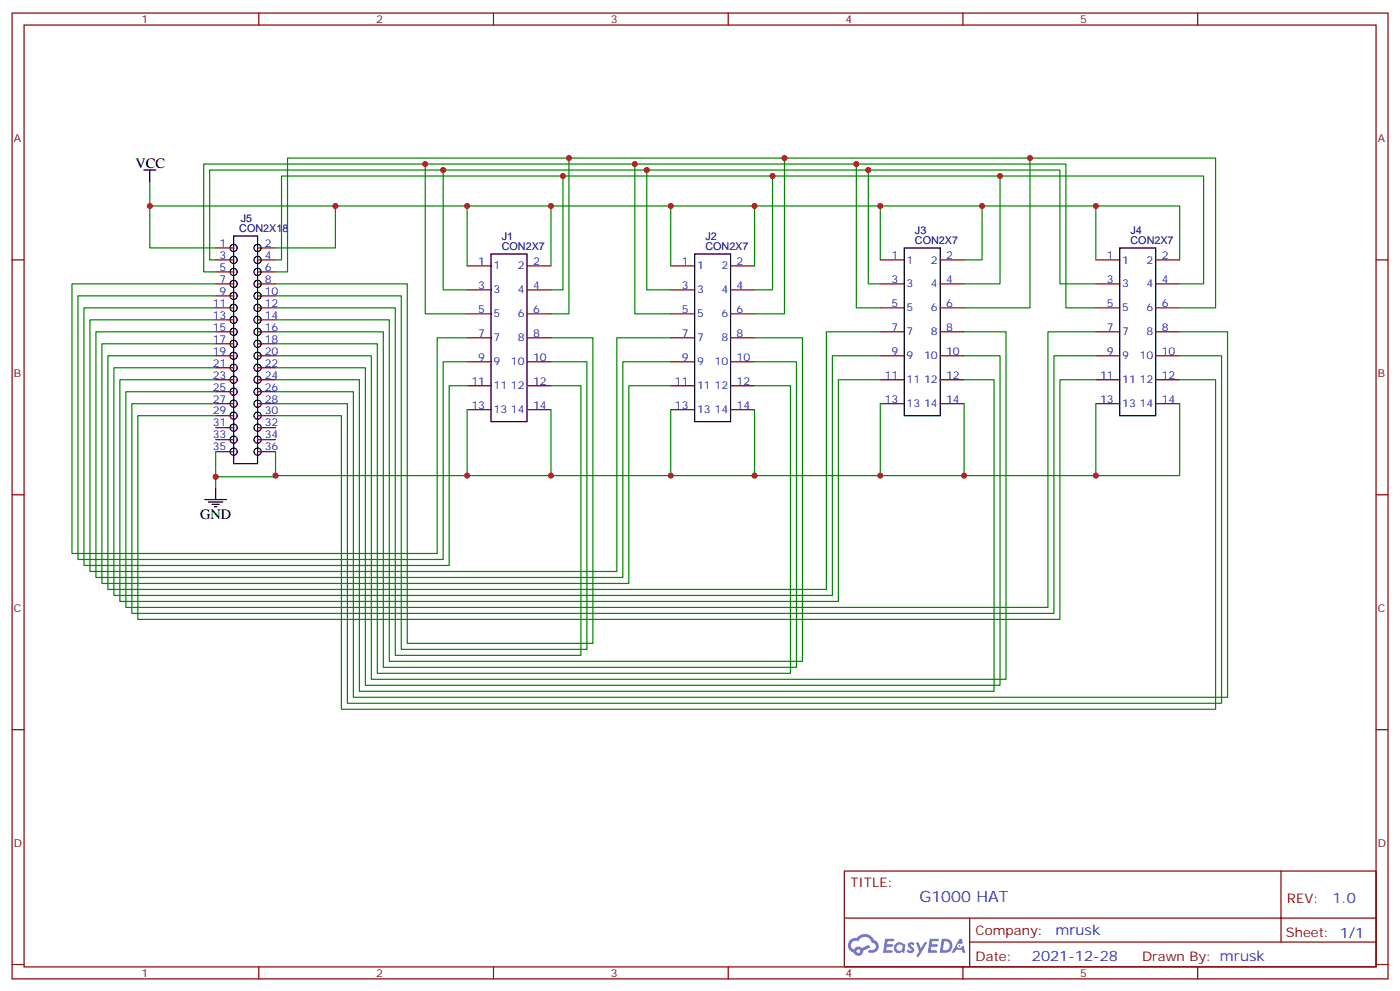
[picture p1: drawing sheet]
<svg xmlns="http://www.w3.org/2000/svg" width="412mm" height="292mm" viewBox="0 0 412 292" stroke-linecap="round" stroke-linejoin="round" font-family="sans-serif">
<g fill="none" stroke="#870000" stroke-width=".35">
<path d="M3.6 3.8h405.3v284.4h-405.3zM7.1 7.4h398.3v277.3h-398.3zM76.2 3.8v3.6M145.4 3.8v3.6M214.5 3.8v3.6M283.7 3.8v3.6M352.8 3.8v3.6M3.6 76.5h3.5M405.4 76.5h3.5M3.6 145.7h3.5M405.4 145.7h3.5M3.6 214.8h3.5"/>
<path d="M405.4 214.8h3.5M248.7 256.4h156.7v28.3h-156.7zM377.4 256.5v20.8M248.8 270.3h156.4M285.7 277.3h119.5M285.7 270.3v14.1M3.6 284h3.5M76.2 284.7v3.5M145.4 284.7v3.5M214.5 284.7v3.5M283.7 284.7v3.5M352.8 284.7v3.5"/>
<path d="M405.4 284h3.5"/>
</g>
<g fill="#5487ff">
<path d="M267.7 277.6a1.22 1.22 0 0 1 1.7 .3l-.3 .6a.47 .47 0 0 0-.4-.5 .47 .47 0 0 0-.5 .2l.2 .3a1.14 1.14 0 0 1 .7 1.7 1.14 1.14 0 0 1-1.9 0l-.2-.2 .5-.5 .7 .4a.29 .29 0 0 0 .4-.3 .29 .29 0 0 0-.3-.3 1.04 1.04 0 0 1-.6-1.7z"/>
<path d="M260.7 276.4h2.4l.3 .1-.1 .5-1.8 .1-.2 .9h1.6l.3 .3-.4 .4h-1.6l-.1 1.1h1.7l.2 .4-.2 .3h-2.7z"/>
<path d="M273.9 276.4h2.3l.4 .1-.2 .5-1.8 .1-.1 .9h1.5l.3 .3-.4 .4h-1.5l-.2 1.1h1.7l.2 .4-.2 .3h-2.6z"/>
<path d="M282.6 276.4h.7l.4 1.2-.6 .3a.69 .69 0 0 0-1.1 .3 .69 .69 0 0 0 .5 1 .69 .69 0 0 0 .9-.6l.4-.3 .6 2.2h-.8l-.2-.9h-1.7l-.5 .9h-.9z"/>
<path d="M269.9 277.4h.7l.7 1.9 1.1-1.9h.8l-2.5 4.2h-.9l1-1.5z"/>
<path d="M277.4 276.4l-.6 4.1h1.4a2.11 2.11 0 0 0 2.4-2.1 2.11 2.11 0 0 0-2.5-2zM278.1 277.1a1.39 1.39 0 0 1 1.7 1.4 1.39 1.39 0 0 1-1.8 1.3h-.2z"/>
<path d="M263.7 278a1.54 1.54 0 0 0 0 2.1 1.54 1.54 0 0 0 2.1 .2l.6 .2 .3-2.3-.1-.2-.5-.1a1.49 1.49 0 0 0-2.4 .1zM264 279a.95 .95 0 0 1 1.9 0 .95 .95 0 0 1-1.9 0z"/>
<path d="M250.4 276.7a2.18 2.18 0 0 0 1.1 3.8 1.44 1.44 0 0 0 1.7 .9 1.44 1.44 0 0 0 1.1-1.5l2-1-.4-.7-1.9 .9a1.47 1.47 0 0 0-2.5 .5 1.39 1.39 0 0 1-.6-2 1.39 1.39 0 0 1 2-.5 2.12 2.12 0 0 1 2.1-1.3 2.12 2.12 0 0 1 1.9 1.7 1.14 1.14 0 0 1 1.1 1.4 1.14 1.14 0 0 1-1.6 .8 .43 .43 0 0 0-.6 .3 .43 .43 0 0 0 .4 .5 1.98 1.98 0 0 0 2.6-1.2 1.98 1.98 0 0 0-1.3-2.5 3.1 3.1 0 0 0-5.2-.7l-.9 .1zM252.3 280a.55 .55 0 0 1 1.1 0 .55 .55 0 0 1-1.1 0z"/>
<circle cx="282.7" cy="278.5" r=".26"/>
</g>
<g fill="#fff" stroke="#000" stroke-width=".35">
<circle cx="68.8" cy="133" r="1.06"/>
<circle cx="68.8" cy="129.4" r="1.06"/>
<circle cx="68.8" cy="125.9" r="1.06"/>
<circle cx="68.8" cy="122.4" r="1.06"/>
<circle cx="68.8" cy="118.9" r="1.06"/>
<circle cx="68.8" cy="115.3" r="1.06"/>
<circle cx="68.8" cy="111.8" r="1.06"/>
<circle cx="68.8" cy="108.3" r="1.06"/>
<circle cx="68.8" cy="104.7" r="1.06"/>
<circle cx="68.8" cy="101.2" r="1.06"/>
<circle cx="68.8" cy="97.7" r="1.06"/>
<circle cx="68.8" cy="94.2" r="1.06"/>
<circle cx="68.8" cy="90.6" r="1.06"/>
<circle cx="68.8" cy="87.1" r="1.06"/>
<circle cx="68.8" cy="83.6" r="1.06"/>
<circle cx="68.8" cy="80" r="1.06"/>
<circle cx="68.8" cy="76.5" r="1.06"/>
<circle cx="68.8" cy="73" r="1.06"/>
<circle cx="75.9" cy="133" r="1.06"/>
<circle cx="75.9" cy="129.4" r="1.06"/>
<circle cx="75.9" cy="125.9" r="1.06"/>
<circle cx="75.9" cy="122.4" r="1.06"/>
<circle cx="75.9" cy="118.9" r="1.06"/>
<circle cx="75.9" cy="115.3" r="1.06"/>
<circle cx="75.9" cy="111.8" r="1.06"/>
<circle cx="75.9" cy="108.3" r="1.06"/>
<circle cx="75.9" cy="104.7" r="1.06"/>
<circle cx="75.9" cy="101.2" r="1.06"/>
<circle cx="75.9" cy="97.7" r="1.06"/>
<circle cx="75.9" cy="94.2" r="1.06"/>
<circle cx="75.9" cy="90.6" r="1.06"/>
<circle cx="75.9" cy="87.1" r="1.06"/>
<circle cx="75.9" cy="83.6" r="1.06"/>
<circle cx="75.9" cy="80" r="1.06"/>
<circle cx="75.9" cy="76.5" r="1.06"/>
<circle cx="75.9" cy="73" r="1.06"/>
</g>
<path d="M42.4 50.1h3.5M44.1 50.1v3.5M68.8 69.5h7.1v67h-7.1zM144.7 74.8h10.6v49.3h-10.6zM204.6 74.8h10.6v49.3h-10.6zM266.4 73h10.6v49.4h-10.6zM329.9 73h10.6v49.4h-10.6zM60.4 147.1h6.3M61.4 147.8h4.3M62.5 148.5h2.1M63.2 149.2h.7M63.5 143.5v3.6" fill="none" stroke="#000" stroke-width=".35"/>
<g fill="none" stroke="#870000" stroke-width=".35">
<path d="M63.5 73h5.3M63.5 76.5h5.3M75.9 73h5.3M75.9 76.5h5.3M137.6 78.3h7.1M155.3 78.3h7M197.6 78.3h7M215.2 78.3h7.1M259.3 76.5h7.1M277 76.5h7M322.8 76.5h7.1M340.5 76.5h7"/>
<path d="M63.5 80h5.3M63.5 83.6h5.3M63.5 87.1h5.3M63.5 90.6h5.3M63.5 94.2h5.3M63.5 97.7h5.3M75.9 80h5.3M75.9 83.6h5.3M75.9 87.1h5.3M75.9 90.6h5.3M75.9 94.2h5.3M75.9 97.7h5.3"/>
<path d="M137.6 99.4h7.1M137.6 92.4h7.1M137.6 85.3h7.1M155.3 99.4h7M155.3 92.4h7M155.3 85.3h7M197.6 99.4h7M197.6 92.4h7M197.6 85.3h7M215.2 99.4h7.1M215.2 92.4h7.1M215.2 85.3h7.1"/>
<path d="M259.3 83.6h7.1M259.3 90.6h7.1M259.3 97.7h7.1M277 83.6h7M277 90.6h7M277 97.7h7M322.8 83.6h7.1M322.8 90.6h7.1M322.8 97.7h7.1M340.5 83.6h7M340.5 90.6h7M340.5 97.7h7"/>
<path d="M63.5 104.7h5.3M63.5 108.3h5.3M63.5 111.8h5.3M63.5 115.3h5.3M63.5 101.2h5.3M63.5 118.9h5.3M75.9 104.7h5.3M75.9 108.3h5.3M75.9 111.8h5.3M75.9 115.3h5.3M75.9 101.2h5.3M75.9 118.9h5.3"/>
<path d="M137.6 113.6h7.1M137.6 106.5h7.1M155.3 113.6h7M155.3 106.5h7M197.6 113.6h7M197.6 106.5h7M215.2 113.6h7.1M215.2 106.5h7.1M259.3 104.7h7.1M259.3 111.8h7.1M259.3 118.9h7.1M277 104.7h7"/>
<path d="M277 111.8h7M277 118.9h7M322.8 104.7h7.1M322.8 111.8h7.1M322.8 118.9h7.1M340.5 104.7h7M340.5 111.8h7M340.5 118.9h7M63.5 122.4h5.3M63.5 125.9h5.3M63.5 129.4h5.3M63.5 133h5.3"/>
<path d="M75.9 122.4h5.3M75.9 125.9h5.3M75.9 129.4h5.3M75.9 133h5.3M137.6 120.6h7.1M155.3 120.6h7M197.6 120.6h7M215.2 120.6h7.1"/>
</g>
<g fill="none" stroke="#008700" stroke-width=".35">
<path d="M44.1 53.6v19.4h19.4M125.3 48.3v44.1h12.3M130.6 50.1v35.2h7M165.8 51.8v33.5h-3.5M167.6 46.5v45.9h-5.3M187 48.3v44.1h10.6M190.5 50.1v35.2h7.1M227.6 51.8v33.5h-5.3M231.1 46.5v45.9h-8.8M252.3 48.3v42.3h7M255.8 50.1v33.5h3.5M294.6 51.8v31.8h-10.6"/>
<path d="M303.4 46.5v44.1h-19.4M44.1 60.6h54.7v12.4h-17.6M63.5 76.5h-1.7v-26.4h250.4v33.5h10.6M81.2 76.5h1.7v-24.7h271.7v31.8h-7.1M98.8 60.6h248.7v15.9M137.6 60.6v17.7M162.3 60.6v17.7M197.6 60.6v17.7M222.3 60.6v17.7M259.3 60.6v15.9M289.3 60.6v15.9h-5.3M322.8 60.6v15.9"/>
<path d="M63.5 80h-3.5v-31.7h254v42.3h8.8M63.5 83.6h-42.3v79.3h107.6v-63.5h8.8M63.5 87.1h-40.5v77.6h107.6v-58.2h7M63.5 90.6h-38.8v75.9h107.6v-52.9h5.3M63.5 94.2h-37v74h155.2v-68.8h15.9M63.5 97.7h-35.2v72.3h155.2v-63.5h14.1M81.2 80h3.5v-33.5h273.4v44.1h-10.6M81.2 83.6h38.8v105.8h54.7v-90h-12.4M81.2 87.1h37v104.1h54.7v-84.7h-10.6M81.2 90.6h35.3v102.3h54.6v-79.3h-8.8M81.2 94.2h33.5v100.5h121.7v-95.3h-14.1M81.2 97.7h31.7v98.8h121.7v-90h-12.3"/>
<path d="M259.3 97.7h-15.8v75.8h-211.7v-68.8h31.7M284 97.7h12.4v102.3h-187v-95.3h-28.2M322.8 97.7h-14.1v81.1h-271.6v-63.5h26.4M347.5 97.7h14.1v107.6h-257.5v-90h-22.9M63.5 101.2h-33.5v70.6h155.2v-58.2h12.4M63.5 111.8h-28.2v65.3h211.7v-65.3h12.3M81.2 101.2h30v97h121.7v-84.6h-10.6M81.2 111.8h24.7v91.7h186.9v-91.7h-8.8M259.3 104.7h-14.1v70.6h-211.7v-67h30M259.3 118.9v21.1M284 104.7h10.6v97.1h-187v-93.5h-26.4M284 118.9v21.1"/>
<path d="M322.8 104.7h-12.3v75.9h-271.7v-61.7h24.7M322.8 111.8h-10.6v70.6h-271.6v-60h22.9M322.8 118.9v21.1M347.5 118.9v21.1h-266.3M347.5 104.7h12.4v102.3h-257.6v-88.1h-21.1M347.5 111.8h10.6v97h-257.5v-86.4h-19.4M63.5 133v10.5M81.2 133v7.4h-17.7M137.6 120.6v19.4M162.3 120.6v19.4M197.6 120.6v19.4M222.3 120.6v19.4"/>
</g>
<g fill="#c00">
<circle cx="322.8" cy="60.6" r=".88"/>
<circle cx="289.3" cy="60.6" r=".88"/>
<circle cx="259.3" cy="60.6" r=".88"/>
<circle cx="222.3" cy="60.6" r=".88"/>
<circle cx="197.6" cy="60.6" r=".88"/>
<circle cx="162.3" cy="60.6" r=".88"/>
<circle cx="137.6" cy="60.6" r=".88"/>
<circle cx="130.6" cy="50.1" r=".88"/>
<circle cx="125.3" cy="48.3" r=".88"/>
<circle cx="167.6" cy="46.5" r=".88"/>
<circle cx="190.5" cy="50.1" r=".88"/>
<circle cx="187" cy="48.3" r=".88"/>
<circle cx="231.1" cy="46.5" r=".88"/>
<circle cx="255.8" cy="50.1" r=".88"/>
<circle cx="252.3" cy="48.3" r=".88"/>
<circle cx="303.4" cy="46.5" r=".88"/>
<circle cx="63.5" cy="140.4" r=".88"/>
<circle cx="81.2" cy="140" r=".88"/>
<circle cx="98.8" cy="60.6" r=".88"/>
<circle cx="44.1" cy="60.6" r=".88"/>
<circle cx="137.6" cy="140" r=".88"/>
<circle cx="162.3" cy="140" r=".88"/>
<circle cx="197.6" cy="140" r=".88"/>
<circle cx="222.3" cy="140" r=".88"/>
<circle cx="259.3" cy="140" r=".88"/>
<circle cx="284" cy="140" r=".88"/>
<circle cx="322.8" cy="140" r=".88"/>
<circle cx="294.6" cy="51.8" r=".88"/>
<circle cx="227.6" cy="51.8" r=".88"/>
<circle cx="165.8" cy="51.8" r=".88"/>
</g>
<text font-size="4.6" fill="#00f" x="270.8" y="265.5">G1000 HAT</text>
<g font-size="4.2">
<text x="39.9" y="49.4">VCC</text>
<text x="58.9" y="152.7">GND</text>
</g>
<g font-size="4.2" fill="#00f">
<text x="392.5" y="265.7">1.0</text>
<text x="310.9" y="275.3">mrusk</text>
<text x="304" y="283.1">2021-12-28</text>
</g>
<g font-size="3.9" fill="#800">
<text x="250.5" y="261">TITLE:</text>
<text x="379.1" y="265.7">REV:</text>
<text x="287.4" y="275.2">Company:</text>
<text x="378.8" y="275.8">Sheet: 1/1</text>
<text x="287.4" y="282.9">Date:</text>
<text x="336.5" y="283">Drawn By: mrusk</text>
</g>
<g font-size="3.2" fill="#800">
<text x="41.7" y="6.8">1</text>
<text x="110.8" y="6.8">2</text>
<text x="180" y="6.8">3</text>
<text x="249.1" y="6.8">4</text>
<text x="318.2" y="6.8">5</text>
<text x="4.1" y="41.9">A</text>
<text x="405.9" y="41.9">A</text>
<text x="4.1" y="111.1">B</text>
<text x="405.9" y="111.1">B</text>
<text x="4.1" y="180.2">C</text>
<text x="405.9" y="180.2">C</text>
<text x="4.1" y="249.4">D</text>
<text x="405.9" y="249.4">D</text>
<text x="41.7" y="287.7">1</text>
<text x="110.8" y="287.7">2</text>
<text x="180" y="287.7">3</text>
<text x="249.1" y="287.7">4</text>
<text x="318.2" y="287.7">5</text>
</g>
<g font-size="3.2" fill="#000080">
<text x="71" y="65.3">J5</text>
<text x="70.5" y="68.3">CON2X18</text>
<text x="147.8" y="70.6">J1</text>
<text x="207.8" y="70.6">J2</text>
<text x="269.5" y="71.8">CON2X7</text>
<text x="269.5" y="68.9">J3</text>
<text x="333" y="71.8">CON2X7</text>
<text x="333" y="68.9">J4</text>
<text x="147.8" y="73.6">CON2X7</text>
<text x="207.8" y="73.6">CON2X7</text>
</g>
<g font-size="3.2" fill="#00f">
<text x="64.7" y="72.6">1</text>
<text x="64.7" y="76.2">3</text>
<text x="78" y="72.6">2</text>
<text x="78" y="76.2">4</text>
<text x="140.9" y="77.9">1</text>
<text x="157" y="77.9">2</text>
<text x="200.9" y="77.9">1</text>
<text x="217" y="77.9">2</text>
<text x="262.6" y="76.2">1</text>
<text x="267.1" y="77.6">1</text>
<text x="274.2" y="77.6">2</text>
<text x="278.7" y="76.2">2</text>
<text x="326.1" y="76.2">1</text>
<text x="330.6" y="77.6">1</text>
<text x="337.7" y="77.6">2</text>
<text x="342.2" y="76.2">2</text>
<text x="64.7" y="79.7">5</text>
<text x="64.7" y="83.2">7</text>
<text x="78" y="79.7">6</text>
<text x="78" y="83.2">8</text>
<text x="145.4" y="79.3">1</text>
<text x="152.5" y="79.3">2</text>
<text x="205.4" y="79.3">1</text>
<text x="212.5" y="79.3">2</text>
<text x="262.6" y="83.2">3</text>
<text x="278.7" y="83.2">4</text>
<text x="326.1" y="83.2">3</text>
<text x="342.2" y="83.2">4</text>
<text x="64.7" y="86.7">9</text>
<text x="78" y="86.7">10</text>
<text x="140.9" y="85">3</text>
<text x="145.4" y="86.4">3</text>
<text x="152.5" y="86.4">4</text>
<text x="157" y="85">4</text>
<text x="200.9" y="85">3</text>
<text x="205.4" y="86.4">3</text>
<text x="212.5" y="86.4">4</text>
<text x="217" y="85">4</text>
<text x="267.1" y="84.6">3</text>
<text x="274.2" y="84.6">4</text>
<text x="330.6" y="84.6">3</text>
<text x="337.7" y="84.6">4</text>
<text x="62.7" y="90.3">11</text>
<text x="62.7" y="93.8">13</text>
<text x="78" y="90.3">12</text>
<text x="78" y="93.8">14</text>
<text x="140.9" y="92">5</text>
<text x="145.4" y="93.5">5</text>
<text x="152.5" y="93.5">6</text>
<text x="157" y="92">6</text>
<text x="200.9" y="92">5</text>
<text x="205.4" y="93.5">5</text>
<text x="212.5" y="93.5">6</text>
<text x="217" y="92">6</text>
<text x="262.6" y="90.3">5</text>
<text x="267.1" y="91.7">5</text>
<text x="274.2" y="91.7">6</text>
<text x="278.7" y="90.3">6</text>
<text x="326.1" y="90.3">5</text>
<text x="330.6" y="91.7">5</text>
<text x="337.7" y="91.7">6</text>
<text x="342.2" y="90.3">6</text>
<text x="62.7" y="97.3">15</text>
<text x="62.7" y="100.9">17</text>
<text x="78" y="97.3">16</text>
<text x="78" y="100.9">18</text>
<text x="140.9" y="99.1">7</text>
<text x="145.4" y="100.5">7</text>
<text x="152.5" y="100.5">8</text>
<text x="157" y="99.1">8</text>
<text x="200.9" y="99.1">7</text>
<text x="205.4" y="100.5">7</text>
<text x="212.5" y="100.5">8</text>
<text x="217" y="99.1">8</text>
<text x="262.6" y="97.3">7</text>
<text x="267.1" y="98.7">7</text>
<text x="274.2" y="98.7">8</text>
<text x="278.7" y="97.3">8</text>
<text x="326.1" y="97.3">7</text>
<text x="330.6" y="98.7">7</text>
<text x="337.7" y="98.7">8</text>
<text x="342.2" y="97.3">8</text>
<text x="62.7" y="107.9">21</text>
<text x="62.7" y="104.4">19</text>
<text x="78" y="104.4">20</text>
<text x="78" y="107.9">22</text>
<text x="140.9" y="106.2">9</text>
<text x="145.4" y="107.6">9</text>
<text x="150.5" y="107.6">10</text>
<text x="157" y="106.2">10</text>
<text x="200.9" y="106.2">9</text>
<text x="205.4" y="107.6">9</text>
<text x="210.5" y="107.6">10</text>
<text x="217" y="106.2">10</text>
<text x="262.6" y="104.4">9</text>
<text x="267.1" y="105.8">9</text>
<text x="272.2" y="105.8">10</text>
<text x="278.7" y="104.4">10</text>
<text x="326.1" y="104.4">9</text>
<text x="330.6" y="105.8">9</text>
<text x="335.7" y="105.8">10</text>
<text x="342.2" y="104.4">10</text>
<text x="62.7" y="111.4">23</text>
<text x="78" y="111.4">24</text>
<text x="138.9" y="113.2">11</text>
<text x="157" y="113.2">12</text>
<text x="198.9" y="113.2">11</text>
<text x="217" y="113.2">12</text>
<text x="260.6" y="111.4">11</text>
<text x="267.1" y="112.9">11</text>
<text x="272.2" y="112.9">12</text>
<text x="278.7" y="111.4">12</text>
<text x="324.1" y="111.4">11</text>
<text x="330.6" y="112.9">11</text>
<text x="335.7" y="112.9">12</text>
<text x="342.2" y="111.4">12</text>
<text x="62.7" y="115">25</text>
<text x="62.7" y="118.5">27</text>
<text x="78" y="115">26</text>
<text x="78" y="118.5">28</text>
<text x="145.4" y="114.6">11</text>
<text x="150.5" y="114.6">12</text>
<text x="205.4" y="114.6">11</text>
<text x="210.5" y="114.6">12</text>
<text x="260.6" y="118.5">13</text>
<text x="267.1" y="119.9">13</text>
<text x="272.2" y="119.9">14</text>
<text x="278.7" y="118.5">14</text>
<text x="324.1" y="118.5">13</text>
<text x="330.6" y="119.9">13</text>
<text x="335.7" y="119.9">14</text>
<text x="342.2" y="118.5">14</text>
<text x="62.7" y="125.6">31</text>
<text x="62.7" y="122">29</text>
<text x="78" y="122">30</text>
<text x="78" y="125.6">32</text>
<text x="138.9" y="120.3">13</text>
<text x="145.4" y="121.7">13</text>
<text x="150.5" y="121.7">14</text>
<text x="157" y="120.3">14</text>
<text x="198.9" y="120.3">13</text>
<text x="205.4" y="121.7">13</text>
<text x="210.5" y="121.7">14</text>
<text x="217" y="120.3">14</text>
<text x="62.7" y="129.1">33</text>
<text x="78" y="129.1">34</text>
<text x="62.7" y="132.6">35</text>
<text x="78" y="132.6">36</text>
</g>
</svg>
